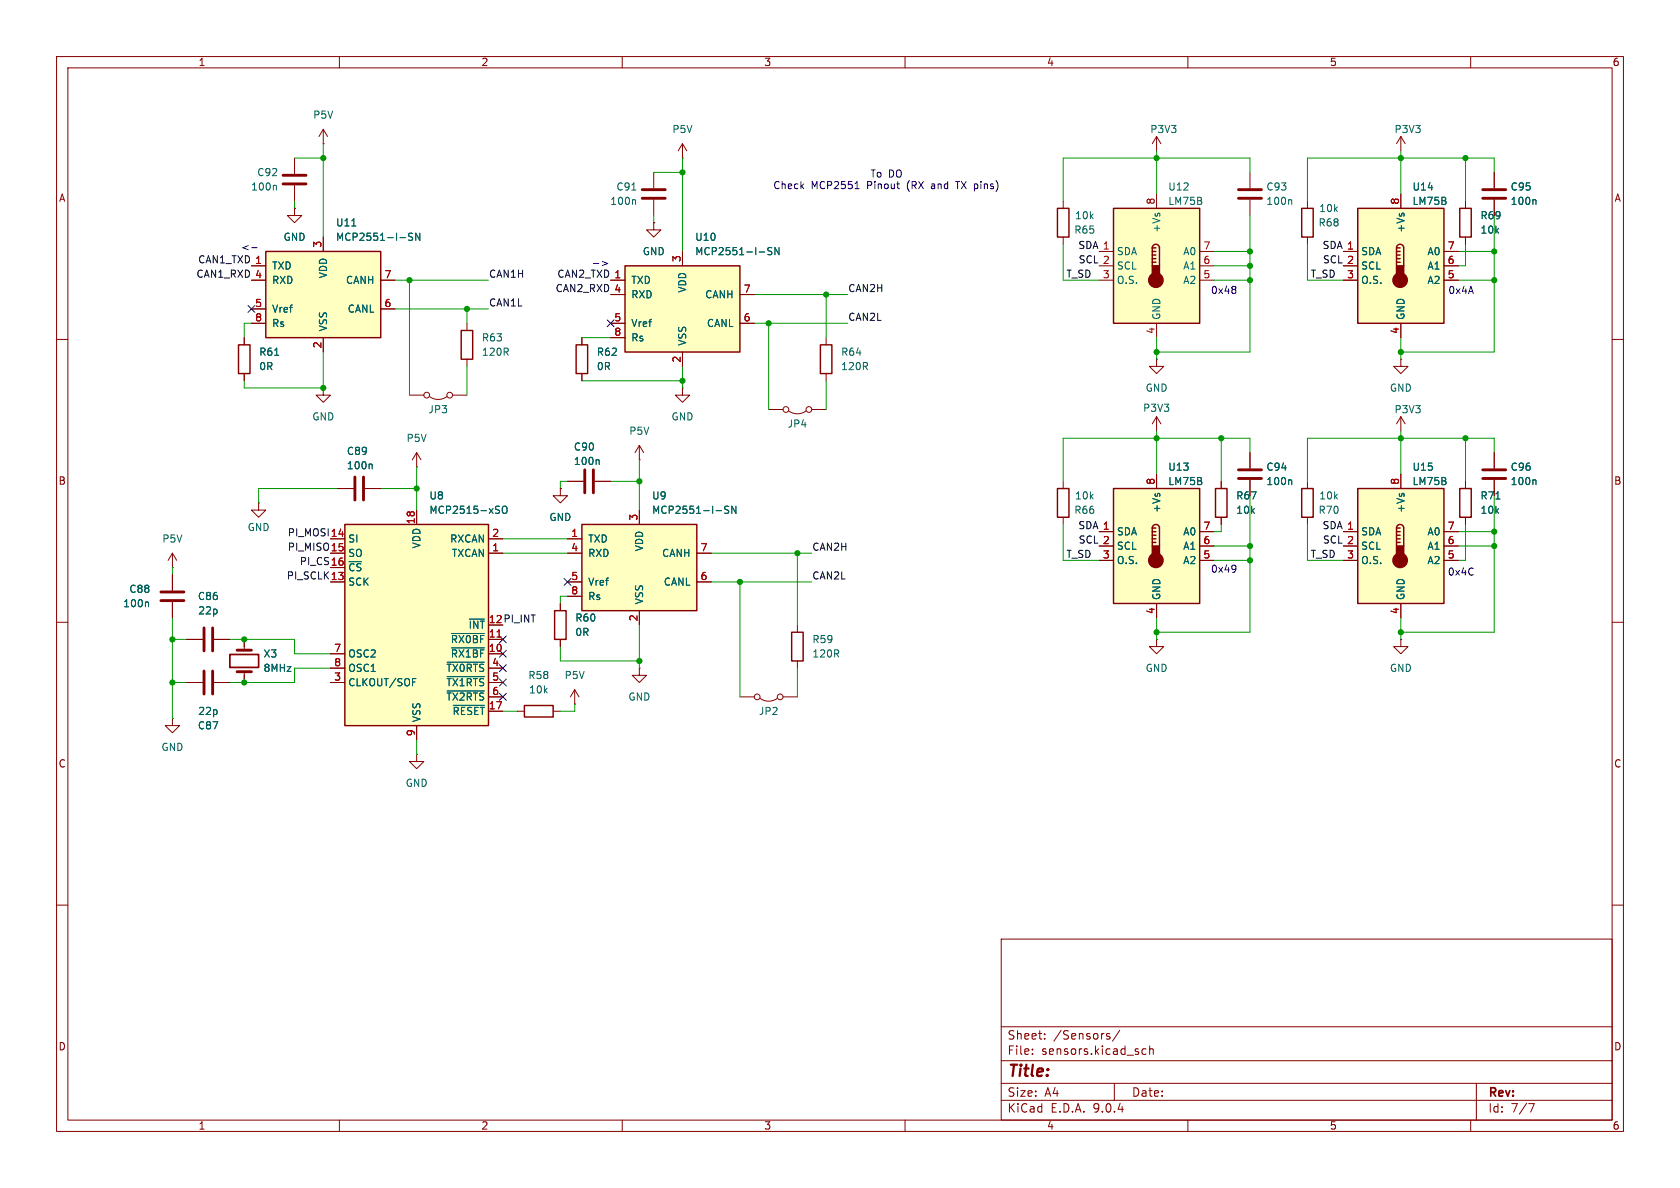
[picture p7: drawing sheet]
<svg xmlns="http://www.w3.org/2000/svg" width="297mm" height="210mm" viewBox="0 0 297 210" stroke-linecap="round" stroke-linejoin="round" font-family="sans-serif">
<g fill="none" stroke="#840000" stroke-width=".18">
<path d="M10 10h277v190h-277zM12 12h273v186h-273zM60 10v2M110 10v2M160 10v2M210 10v2M260 10v2M115.6 39.4v1.2h1.2l-1.2 1.3-1.3-1.3h1.3M115.6 39.4h.1M115.6 30.5v2.8M115.6 35.3v2.8M120.6 27.9h.1"/>
<path d="M120.6 25.4l-.7 1.3M120.6 25.4l.8 1.3M120.6 25.4v2.5M188 35.6v1.2M82.5 57.2v1.2M146 59.7v1.3M188 41.9v1.3M10 60h2M82.5 63.5v1.3M113 78.7l-.7 1.3M113 78.7l.8 1.3M113 78.7v2.6"/>
<path d="M146 66v1.3M285 60h2M30.5 97.8l-.8 1.3M30.5 97.8l.7 1.3M30.5 97.8v2.5M59.7 86.4h2.8M64.5 86.4h2.8M73.7 82.6h.1M73.7 80l-.8 1.3M73.7 80l.7 1.3M73.7 80v2.6M113 81.3h.1"/>
<path d="M215.9 85.1v1.3M215.9 91.4v1.3M221 80v2.8M221 84.8v2.8M10 110h2M30.5 100.3h.1M30.5 101.6v2.8M30.5 106.4v2.8M33 113h2.8M37.8 113h2.8M43.2 113v1.9M43.2 118.7v2"/>
<path d="M285 110h2M33 120.7h2.8M37.8 120.7h2.8M73.7 133.4v1.2h1.2l-1.2 1.3-1.3-1.3h1.3M73.7 133.4h.1M101.6 124.5h.1M101.6 121.9l-.8 1.3M101.6 121.9l.8 1.3M101.6 121.9v2.6M10 160h2M177 166h108v32h-108zM285 160h2"/>
<path d="M60 198v2M110 198v2M160 198v2M177 194.5h108M177 191.5h108M177 187.5h108M177 181.5h108M182.5 186.3v.1M182.5 185.5v.1M184.7 183.6v.1M184.7 182.8v.1M195.8 183.2l.4 .1v.2l-.2 .2h-.3"/>
<path d="M195.8 182.7l.4 .1M197 191.5v3M198 182.1l-1.3 2M202.6 185.5l-.4-.1-.3 .3v.4l.1 .2h.6M203.2 185.5l.3-.1 .3 .1 .1 .9M203.2 184.9v1.5M210 198v2M260 198v2M261 191.5v6.5M270.2 195.1h1l-.6 1.5"/>
</g>
<path d="M186.9 36.8h2.1v5.1h-2.1zM81.5 58.4h2.1v5.1h-2.1zM145 61h2.1v5h-2.1zM214.9 86.4h2v5h-2z" fill="none" stroke="#840000" stroke-width=".25"/>
<g fill="none" stroke="#840000" stroke-width=".51">
<path d="M113.5 35.1h4.1M113.5 33.5h4.1M62.7 84.3v4.1M64.3 84.3v4.1M218.9 84.6h4.1M218.9 83.1h4.1M28.4 106.2h4.1M28.4 104.6h4.1M36.1 111v4.1M36.1 118.6v4.1M37.6 111v4.1M37.6 118.6v4.1"/>
<path d="M41.9 118.7h2.5M41.9 114.9h2.5"/>
</g>
<path d="M111.7 33.6h.7M112.2 35.3l.2 .2v.6M65.6 82l.2 .2v.7M228.2 84.8l.2 .2v.7M26.1 106.4l.2 .2v.7" fill="none" stroke="#006464" stroke-width=".18"/>
<path d="M40.6 115.7h5.1v2.3h-5.1z" fill="none" stroke="#840000" stroke-width=".3"/>
<path d="M196.8 86.4h15.3v20.3h-15.3z" fill="#ffffc2"/>
<path d="M196.8 86.4h15.3v20.3h-15.3zM203.7 93.3a.64 .64 0 0 1 .6-.6 .64 .64 0 0 1 .7 .6v3.2M203.7 93.3v3.2M203.7 93.3h.6M203.7 94h.6M203.7 94.6h.6M203.7 95.3h.6M203.7 95.9h.6" fill="none" stroke="#840000" stroke-width=".25"/>
<g fill="#840000" stroke="#840000" stroke-width=".25">
<path d="M203.7 96.5h1.3v1.9h-1.3z"/>
<circle cx="204.3" cy="99.1" r="1.27"/>
</g>
<path d="M194.3 94h2.5M194.3 96.5h2.5M194.3 99.1h2.5M204.5 83.8v2.6M212.1 94h2.5M212.1 96.5h2.5M212.1 99.1h2.5M204.5 106.7v2.5" fill="none" stroke="#840000" stroke-width=".18"/>
<path d="M110.5 47h20.3v15.2h-20.3z" fill="#ffffc2"/>
<path d="M110.5 47h20.3v15.2h-20.3zM101.9 61h2v5h-2z" fill="none" stroke="#840000" stroke-width=".25"/>
<g fill="none" stroke="#840000" stroke-width=".18">
<path d="M52.1 27.9v2.8M52.1 32.8v2.8M102.9 59.7v1.3M107.9 49.5h2.6M107.9 52.1h2.6M107.9 57.2h2.6M107.9 59.7h2.6M120.6 44.5v2.5M130.8 52.1h2.5M130.8 57.2h2.5M102.9 66v1.3M120.6 62.2v2.6"/>
<path d="M99.1 86.4v1.2h1.2l-1.2 1.3-1.3-1.3h1.3M99.1 86.4h.1"/>
</g>
<path d="M48.7 32.8l.2 .1v.7M136.5 43.8h-.5l-.2 .1v.3l.5 .3 .2 .3-.3 .2h-.5M137.7 43.8v1.2l-.7-1.2v1.2" fill="none" stroke="#006464" stroke-width=".18"/>
<path d="M50 32.5h4.1M50 31h4.1" fill="none" stroke="#840000" stroke-width=".51"/>
<path d="M102.9 92.7h20.3v15.3h-20.3z" fill="#ffffc2"/>
<path d="M102.9 92.7h20.3v15.3h-20.3zM140 111.8h2v5h-2z" fill="none" stroke="#840000" stroke-width=".25"/>
<g fill="none" stroke="#840000" stroke-width=".18">
<path d="M52.1 36.8v1.3h1.2l-1.2 1.3-1.3-1.3h1.3M52.1 36.8h.1M57.1 25.4h.1M57.1 22.9l-.7 1.2M57.1 22.9l.8 1.2M57.1 22.9v2.5M204.5 24.1l-.8 1.3M204.5 24.1l.7 1.3M204.5 24.1v2.6M120.6 68.6v1.3h1.3l-1.3 1.2-1.2-1.2h1.2M120.6 68.6h.1M135.9 72.4h2.5"/>
<path d="M139.4 72.6a2.54 2.54 0 0 0 3.1 0M143.5 72.4h2.5M100.3 95.3h2.6M100.3 97.8h2.6M100.3 85.1h2.8M105.2 85.1h2.7M113 90.2v2.5M123.2 97.8h2.5M264.2 80v2.8M264.2 84.8v2.8M100.3 102.9h2.6M100.3 105.4h2.6"/>
<path d="M113 108v2.5M123.2 102.9h2.5M141 110.5v1.3M141 116.8v1.3M247.6 113v1.3h1.3l-1.3 1.3-1.2-1.3h1.2M247.6 113h.1M130.8 123.2h2.5M134.4 123.4a2.54 2.54 0 0 0 3 0M138.4 123.2h2.6"/>
<circle cx="138.9" cy="72.4" r=".51"/>
<circle cx="143" cy="72.4" r=".51"/>
<circle cx="133.9" cy="123.2" r=".51"/>
<circle cx="137.9" cy="123.2" r=".51"/>
</g>
<path d="M105.8 81.3l.1 .1v.7M128.8 89.5h-.5l-.1 .1v.4l.5 .2 .1 .3-.2 .2h-.5M130.1 89.5v1.2l-.7-1.2v1.2M271.4 84.8l.1 .2v.7" fill="none" stroke="#006464" stroke-width=".18"/>
<path d="M103.4 83.1v4M104.9 83.1v4M262.1 84.6h4.1M262.1 83.1h4.1" fill="none" stroke="#840000" stroke-width=".51"/>
<path d="M240 86.4h15.3v20.3h-15.3z" fill="#ffffc2"/>
<path d="M186.9 86.4h2.1v5h-2.1zM240 86.4h15.3v20.3h-15.3zM246.9 93.3a.64 .64 0 0 1 .6-.6 .64 .64 0 0 1 .7 .6v3.2M246.9 93.3v3.2M246.9 93.3h.6M246.9 94h.6M246.9 94.6h.6M246.9 95.3h.6M246.9 95.9h.6M98 108h2.1v5h-2.1z" fill="none" stroke="#840000" stroke-width=".25"/>
<g fill="#840000" stroke="#840000" stroke-width=".25">
<path d="M246.9 96.5h1.3v1.9h-1.3z"/>
<circle cx="247.5" cy="99.1" r="1.27"/>
</g>
<g fill="none" stroke="#840000" stroke-width=".18">
<path d="M221 30.5v2.8M221 35.3v2.8M57.1 68.6v1.3h1.3l-1.3 1.2-1.2-1.2h1.2M57.1 68.6h.1M72.4 69.9h2.5M75.9 70.1a2.54 2.54 0 0 0 3.1 0M80 69.9h2.5M204.5 63.5v1.3h1.2l-1.2 1.2-1.3-1.2h1.3M204.5 63.5h.1M204.5 73.7l-.8 1.2M204.5 73.7l.7 1.2M204.5 73.7v2.5"/>
<path d="M247.6 63.5v1.3h1.3l-1.3 1.2-1.2-1.2h1.2M247.6 63.5h.1M247.6 73.7v2.5M247.6 73.7l-.7 1.2M247.6 73.7l.8 1.2M188 85.1v1.3M188 91.4v1.3M237.5 94h2.5M237.5 96.5h2.5M237.5 99.1h2.5M247.6 83.8v2.6M255.3 94h2.5"/>
<path d="M255.3 96.5h2.5M255.3 99.1h2.5M99.1 106.7v1.3M99.1 113v1.3M113 118.1v1.3h1.3l-1.3 1.3-1.2-1.3h1.2M113 118.1h.1M247.6 106.7v2.5"/>
<circle cx="75.4" cy="69.9" r=".51"/>
<circle cx="79.5" cy="69.9" r=".51"/>
</g>
<path d="M218.9 35.1h4.1M218.9 33.5h4.1" fill="none" stroke="#840000" stroke-width=".51"/>
<path d="M228.2 35.3l.2 .2v.6" fill="none" stroke="#006464" stroke-width=".18"/>
<path d="M47 44.5h20.3v15.2h-20.3z" fill="#ffffc2"/>
<path d="M230.1 36.8h2.1v5.1h-2.1zM47 44.5h20.3v15.2h-20.3zM42.2 61h2v5h-2zM230.1 86.4h2.1v5h-2.1zM258.1 86.4h2v5h-2z" fill="none" stroke="#840000" stroke-width=".25"/>
<g fill="none" stroke="#840000" stroke-width=".18">
<path d="M231.1 35.6v1.2M43.2 59.7v1.3M44.4 47h2.6M44.4 49.5h2.6M44.4 54.6h2.6M44.4 57.2h2.6M57.1 41.9v2.6M57.1 59.7v2.5M67.3 49.5h2.5M67.3 54.6h2.5M231.1 41.9v1.3M43.2 66v1.3"/>
<path d="M231.1 85.1v1.3M231.1 91.4v1.3M259.1 85.1v1.3M259.1 91.4v1.3M204.5 113v1.3h1.2l-1.2 1.3-1.3-1.3h1.3M204.5 113h.1"/>
</g>
<path d="M62.2 39.9h.7M73 41.3l-.5-.1-.2 .1v.4l.5 .2 .2 .3-.3 .3-.5-.1M74.2 41.2v1.3l-.7-1.3v1.3M48.6 62.8h.7M264.5 88.2h.7" fill="none" stroke="#006464" stroke-width=".18"/>
<path d="M196.8 36.8h15.3v20.4h-15.3z" fill="#ffffc2"/>
<path d="M196.8 36.8h15.3v20.4h-15.3zM203.7 43.8a.64 .64 0 0 1 .6-.6 .64 .64 0 0 1 .7 .6v3.2M203.7 43.8v3.2M203.7 43.8h.6M203.7 44.5h.6M203.7 45.1h.6M203.7 45.7h.6M203.7 46.4h.6" fill="none" stroke="#840000" stroke-width=".25"/>
<g fill="#840000" stroke="#840000" stroke-width=".25">
<path d="M203.7 47h1.3v1.9h-1.3z"/>
<circle cx="204.3" cy="49.5" r="1.27"/>
</g>
<path d="M204.5 34.3v2.5M247.6 24.1l-.7 1.3M247.6 24.1l.8 1.3M247.6 24.1v2.6M194.3 44.5h2.5M194.3 47h2.5M194.3 49.5h2.5M204.5 57.2v2.5M212.1 44.5h2.5M212.1 47h2.5M212.1 49.5h2.5" fill="none" stroke="#840000" stroke-width=".18"/>
<path d="M240 36.8h15.3v20.4h-15.3z" fill="#ffffc2"/>
<path d="M240 36.8h15.3v20.4h-15.3zM258.1 36.8h2v5.1h-2zM246.9 43.8a.64 .64 0 0 1 .6-.6 .64 .64 0 0 1 .7 .6v3.2M246.9 43.8v3.2M246.9 43.8h.6M246.9 44.5h.6M246.9 45.1h.6M246.9 45.7h.6M246.9 46.4h.6M92.7 124.7h5.1v2h-5.1z" fill="none" stroke="#840000" stroke-width=".25"/>
<g fill="#840000" stroke="#840000" stroke-width=".25">
<path d="M246.9 47h1.3v1.9h-1.3z"/>
<circle cx="247.5" cy="49.5" r="1.27"/>
</g>
<g fill="none" stroke="#840000" stroke-width=".18">
<path d="M247.6 34.3v2.5M259.1 35.6v1.2M264.2 30.5v2.8M264.2 35.3v2.8M237.5 44.5h2.5M237.5 47h2.5M237.5 49.5h2.5M247.6 57.2v2.5M255.3 44.5h2.5M255.3 47h2.5M255.3 49.5h2.5M259.1 41.9v1.3"/>
<path d="M45.7 88.9v1.3h1.3l-1.3 1.2-1.3-1.2h1.3M45.7 88.9h.1M30.5 127v1.3h1.2l-1.2 1.2-1.3-1.2h1.3M30.5 127h.1M91.4 125.7h1.3M97.8 125.7h1.3"/>
</g>
<path d="M262.1 35.1h4.1M262.1 33.5h4.1" fill="none" stroke="#840000" stroke-width=".51"/>
<path d="M271.4 35.3l.1 .2v.6" fill="none" stroke="#006464" stroke-width=".18"/>
<path d="M61 92.7h25.4v35.6h-25.4z" fill="#ffffc2"/>
<path d="M61 92.7h25.4v35.6h-25.4z" fill="none" stroke="#840000" stroke-width=".25"/>
<g fill="none" stroke="#840000" stroke-width=".18">
<path d="M52.1 36.8h.1M115.6 39.4h.1M247.6 34.3v2.5M259.1 35.6v1.2M264.2 30.5v2.8M264.2 35.3v2.8M43.2 59.7v1.3M44.4 49.5h2.6M44.4 57.2h2.6M44.4 47h2.6M44.4 54.6h2.6M57.1 41.9v2.6"/>
<path d="M57.1 59.7v2.5M67.3 49.5h2.5M67.3 54.6h2.5M102.9 59.7v1.3M107.9 49.5h2.6M107.9 52.1h2.6M107.9 57.2h2.6M107.9 59.7h2.6M120.6 44.5v2.5M130.8 52.1h2.5M130.8 57.2h2.5M237.5 49.5h2.5"/>
<path d="M237.5 47h2.5M237.5 44.5h2.5M247.6 57.2v2.5M255.3 49.5h2.5M255.3 47h2.5M255.3 44.5h2.5M259.1 41.9v1.3M43.2 66v1.3M102.9 66v1.3M120.6 62.2v2.6M58.4 95.3h2.6M58.4 97.8h2.6"/>
<path d="M59.7 86.4h2.8M64.5 86.4h2.8M73.7 90.2v2.5M86.4 95.3h2.5M86.4 97.8h2.5M99.1 86.4h.1M100.3 95.3h2.6M100.3 97.8h2.6M100.3 85.1h2.8M105.2 85.1h2.7M113 90.2v2.5M123.2 97.8h2.5"/>
<path d="M194.3 94h2.5M194.3 96.5h2.5M194.3 99.1h2.5M204.5 83.8v2.6M212.1 94h2.5M212.1 96.5h2.5M212.1 99.1h2.5M215.9 85.1v1.3M215.9 91.4v1.3M221 80v2.8M221 84.8v2.8M237.5 94h2.5"/>
<path d="M237.5 96.5h2.5M237.5 99.1h2.5M247.6 83.8v2.6M255.3 94h2.5M255.3 96.5h2.5M255.3 99.1h2.5M259.1 85.1v1.3M259.1 91.4v1.3M264.2 80v2.8M264.2 84.8v2.8M30.5 101.6v2.8M30.5 106.4v2.8"/>
<path d="M33 113h2.8M37.8 113h2.8M43.2 113v1.3M43.2 119.4v1.3M58.4 100.3h2.6M58.4 102.9h2.6M58.4 115.6h2.6M58.4 118.1h2.6M86.4 115.6h2.5M86.4 118.1h2.5M86.4 113h2.5M99.1 106.7v1.3"/>
<path d="M99.1 113v1.3M100.3 102.9h2.6M100.3 105.4h2.6M113 108v2.5M123.2 102.9h2.5M204.5 106.7v2.5M247.6 106.7v2.5M33 120.7h2.8M37.8 120.7h2.8M58.4 120.7h2.6M73.7 128.3v2.5M86.4 120.7h2.5"/>
<path d="M86.4 123.2h2.5M86.4 125.7h2.5"/>
</g>
<g fill="none" stroke="#006464" stroke-width=".18">
<path d="M62.2 39.9h.7M271.4 35.3l.1 .2v.6M73 41.3l-.5-.1-.2 .1v.4l.5 .2 .2 .3-.3 .3-.5-.1M74.2 41.2v1.3l-.7-1.3v1.3M136.5 43.8h-.5l-.2 .1v.3l.5 .3 .2 .3-.3 .2h-.5M137.7 43.8v1.2l-.7-1.2v1.2M48.6 62.8h.7M65.6 82l.2 .2v.7M88.1 89.5h.2M88.3 90.3v.3M88.9 89.7l.2-.2a.43 .43 0 0 1 .5 .4v.4a.42 .42 0 0 1-.4 .5 .42 .42 0 0 1-.4-.5zM105.8 81.3l.1 .1v.7"/>
<path d="M128.8 89.5h-.5l-.1 .1v.4l.5 .2 .1 .3-.2 .2h-.5M130.1 89.5v1.2l-.7-1.2v1.2M228.2 84.8l.2 .2v.7M264.5 88.2h.7M271.4 84.8l.1 .2v.7M26.1 106.4l.2 .2v.7M72.9 120h.6M79 117.1h6.6M79 119.6h6.6M79.8 112h5.8M79.8 114.5h5.8M83 109.4h2.6"/>
<path d="M72.9 120.6h.5M79 122.1h6.6M80.1 124.7h5.5"/>
</g>
<path d="M87.9 112.6h.7" fill="none" stroke="#a90000" stroke-width=".18"/>
<g fill="none" stroke="#009600" stroke-width=".18">
<path d="M52.1 27.9h5M52.1 35.6v1.2M57.1 25.4v16.5M115.6 38.1v1.3M115.6 30.5h5M120.6 27.9v16.6M204.5 26.7v7.6M221 30.5v-2.6h-33v7.7M221 38.1v24.1h-16.5M247.6 26.7v7.6M259.1 27.9v7.7M264.2 30.5v-2.6h-33.1v7.7"/>
<path d="M264.2 38.1v24.1h-16.6M44.4 57.2h-1.2v2.5M69.8 49.5h16.6M69.8 54.6h16.6M72.4 49.5v20.4M82.5 54.6v2.6M102.9 59.7h5M133.3 57.2h16.6M133.3 52.1h16.6M135.9 57.2v15.2M146 52.1v7.6M188 43.2v6.3h6.3"/>
<path d="M204.5 59.7v3.8M214.6 49.5h6.4M214.6 47h6.4M214.6 44.5h6.4M231.1 43.2v6.3h6.4M247.6 59.7v3.8M257.8 49.5h6.4M257.8 44.5h6.4M259.1 43.2v3.8h-1.3M57.1 62.2v6.4h-13.9v-1.3M82.5 64.8v5.1M102.9 67.3h17.7"/>
<path d="M120.6 64.8v3.8M146 67.3v5.1M204.5 76.2v7.6M215.9 77.5v7.6M247.6 76.2v7.6M259.1 77.5v7.6M59.7 86.4h-14v2.5M67.3 86.4h6.4M73.7 82.6v7.6M88.9 97.8h11.4M88.9 95.3h11.4M100.3 85.1h-1.2v1.3"/>
<path d="M107.9 85.1h5.1M113 81.3v8.9M125.7 97.8h17.8M141 97.8v12.7M188 92.7v6.4h6.3M214.6 99.1h6.4M214.6 96.5h6.4M215.9 92.7v1.3h-1.3M221 80v-2.5h-33v7.6M221 87.6v24.2h-16.5M231.1 92.7v6.4h6.4M257.8 94h6.4"/>
<path d="M257.8 96.5h6.4M259.1 92.7v6.4h-1.3M264.2 80v-2.5h-33.1v7.6M264.2 87.6v24.2h-16.6M30.5 100.3v1.3M30.5 109.2v17.8M30.5 113h2.5M40.6 113h11.5v2.6h6.3M58.4 118.1h-6.3v2.6h-11.5M99.1 114.3v2.5h13.9M100.3 105.4h-1.2v1.3M113 110.5v7.6"/>
<path d="M125.7 102.9h17.8M130.8 102.9v20.3M141 118.1v5.1M204.5 109.2v3.8M247.6 109.2v3.8M30.5 120.7h2.5M73.7 130.8v2.6M88.9 125.7h2.5M101.6 124.5v1.2h-2.5"/>
</g>
<g fill="none" stroke="#000084" stroke-width=".18">
<path d="M43.8 54l1.3 1.2M45.1 54l-1.3 1.2M107.3 56.5l1.3 1.3M108.6 56.5l-1.3 1.3M88.3 117.5l1.2 1.2M88.3 115l1.2 1.2M88.3 112.4l1.2 1.2M89.5 117.5l-1.2 1.2M89.5 115l-1.2 1.2M89.5 112.4l-1.2 1.2M99.7 102.3l1.2 1.2M100.9 102.3l-1.2 1.2"/>
<path d="M88.3 120l1.2 1.3M88.3 122.6l1.2 1.2M89.5 120l-1.2 1.3M89.5 122.6l-1.2 1.2"/>
</g>
<path d="M151.2 33.4h.7M158.5 32.5h.5M158.9 33.4h.1M168.9 32.1h.8M44.5 43.8h1M106.5 46.2l.9 .4-.9 .3M218.3 50.6l.2 .3-.2 .3 .2 .2v.2l-.2 .3M218.3 99.9l.1 .1a1.07 1.07 0 0 1-.1 1M218.5 100.4l-.2 .3" fill="none" stroke="#0000c2" stroke-width=".18"/>
<g fill="#009600" stroke="#009600" stroke-width=".18">
<circle cx="113" cy="85.1" r=".46"/>
<circle cx="120.6" cy="30.5" r=".46"/>
<circle cx="120.6" cy="67.3" r=".46"/>
<circle cx="135.9" cy="57.2" r=".46"/>
<circle cx="221" cy="99.1" r=".46"/>
<circle cx="221" cy="96.5" r=".46"/>
<circle cx="204.5" cy="77.5" r=".46"/>
<circle cx="215.9" cy="77.5" r=".46"/>
<circle cx="204.5" cy="111.8" r=".46"/>
<circle cx="57.1" cy="27.9" r=".46"/>
<circle cx="57.1" cy="68.6" r=".46"/>
<circle cx="72.4" cy="49.5" r=".46"/>
<circle cx="82.5" cy="54.6" r=".46"/>
<circle cx="264.2" cy="96.5" r=".46"/>
<circle cx="264.2" cy="94" r=".46"/>
<circle cx="247.6" cy="77.5" r=".46"/>
<circle cx="247.6" cy="111.8" r=".46"/>
<circle cx="259.1" cy="77.5" r=".46"/>
<circle cx="247.6" cy="62.2" r=".46"/>
<circle cx="204.5" cy="62.2" r=".46"/>
<circle cx="221" cy="47" r=".46"/>
<circle cx="221" cy="49.5" r=".46"/>
<circle cx="146" cy="52.1" r=".46"/>
<circle cx="204.5" cy="27.9" r=".46"/>
<circle cx="221" cy="44.5" r=".46"/>
<circle cx="264.2" cy="49.5" r=".46"/>
<circle cx="247.6" cy="27.9" r=".46"/>
<circle cx="259.1" cy="27.9" r=".46"/>
<circle cx="264.2" cy="44.5" r=".46"/>
<circle cx="30.5" cy="113" r=".46"/>
<circle cx="43.2" cy="120.7" r=".46"/>
<circle cx="43.2" cy="113" r=".46"/>
<circle cx="73.7" cy="86.4" r=".46"/>
<circle cx="30.5" cy="120.7" r=".46"/>
<circle cx="141" cy="97.8" r=".46"/>
<circle cx="130.8" cy="102.9" r=".46"/>
<circle cx="113" cy="116.8" r=".46"/>
</g>
<text font-size="2.8" fill="#840000" x="178" y="190.9">Title:</text>
<g font-size="2.1" fill="#840000">
<text x="178" y="184">Sheet:</text>
<text x="186.2" y="184">/Sensors/</text>
<text x="178" y="186.7">File:</text>
<text x="184.1" y="186.7">sensors.kicad_sch</text>
<text x="178" y="196.9">KiCad</text>
<text x="178" y="194.1">Size:</text>
<text x="184.7" y="194.1">A4</text>
<text x="185.7" y="196.9">E.D.A.</text>
<text x="193.3" y="196.9">9.0.4</text>
<text x="200" y="194.1">Date:</text>
<text x="263" y="194.3">Rev:</text>
<text x="263" y="196.9">Id:</text>
<text x="267.1" y="196.9">7/7</text>
</g>
<g font-size="1.8" fill="#840000">
<text x="35" y="11.9">1</text>
<text x="85" y="11.9">2</text>
<text x="135" y="11.9">3</text>
<text x="185" y="11.9">4</text>
<text x="235" y="11.9">5</text>
<text x="285" y="11.9">6</text>
<text x="10.3" y="35.9">A</text>
<text x="285.3" y="35.9">A</text>
<text x="10.3" y="85.9">B</text>
<text x="285.3" y="85.9">B</text>
<text x="86.3" y="110.2">12 PI_INT</text>
<text x="10.3" y="135.9">C</text>
<text x="285.3" y="135.9">C</text>
<text x="10.3" y="185.9">D</text>
<text x="285.3" y="185.9">D</text>
<text x="35" y="199.9">1</text>
<text x="85" y="199.9">2</text>
<text x="135" y="199.9">3</text>
<text x="185" y="199.9">4</text>
<text x="235" y="199.9">5</text>
<text x="285" y="199.9">6</text>
</g>
<g font-size="1.8" fill="#006464">
<text x="55.3" y="21.2">P5V</text>
<text x="118.8" y="23.7">P5V</text>
<text x="203.2" y="23.7">P3V3</text>
<text x="246.4" y="23.7">P3V3</text>
<text x="44.3" y="33.9">100n</text>
<text x="45.4" y="31.3">C92</text>
<text x="108.9" y="33.9">C91</text>
<text x="206.4" y="33.9">U12</text>
<text x="223.8" y="33.9">C93</text>
<text x="249.6" y="33.9">U14</text>
<text x="267" y="33.9">C95</text>
<text x="59.3" y="40.2">U11</text>
<text x="107.8" y="36.4">100n</text>
<text x="189.8" y="41.5">R65</text>
<text x="189.9" y="39">10k</text>
<text x="205.3" y="41.2" transform="rotate(-90 205.3 41.2)">+Vs</text>
<text x="206.4" y="36.4">LM75B</text>
<text x="223.8" y="36.4">100n</text>
<text x="233" y="40.2">R68</text>
<text x="233.1" y="37.7">10k</text>
<text x="248.5" y="41.2" transform="rotate(-90 248.5 41.2)">+Vs</text>
<text x="249.6" y="36.4">LM75B</text>
<text x="261.6" y="41.5">10k</text>
<text x="261.6" y="39">R69</text>
<text x="267" y="36.4">100n</text>
<text x="48" y="47.9">TXD</text>
<text x="50" y="42.8">GND</text>
<text x="59.3" y="42.8">MCP2551-I-SN</text>
<text x="113.5" y="45.3">GND</text>
<text x="122.8" y="42.8">U10</text>
<text x="122.8" y="45.3">MCP2551-I-SN</text>
<text x="197.4" y="45.3">SDA</text>
<text x="197.4" y="47.9">SCL</text>
<text x="209.1" y="45.3">A0</text>
<text x="209.1" y="47.9">A1</text>
<text x="240.5" y="45.3">SDA</text>
<text x="240.5" y="47.9">SCL</text>
<text x="252.3" y="45.3">A0</text>
<text x="252.3" y="47.9">A1</text>
<text x="48" y="50.4">RXD</text>
<text x="58" y="49.3" transform="rotate(-90 58 49.3)">VDD</text>
<text x="61.1" y="50.4">CANH</text>
<text x="111.5" y="50.4">TXD</text>
<text x="111.5" y="52.9">RXD</text>
<text x="121.5" y="51.8" transform="rotate(-90 121.5 51.8)">VDD</text>
<text x="124.6" y="52.9">CANH</text>
<text x="197.4" y="50.4">O.S.</text>
<text x="209.1" y="50.4">A2</text>
<text x="240.5" y="50.4">O.S.</text>
<text x="252.3" y="50.4">A2</text>
<text x="48" y="55.5">Vref</text>
<text x="48" y="58">Rs</text>
<text x="58" y="58.7" transform="rotate(-90 58 58.7)">VSS</text>
<text x="61.4" y="55.5">CANL</text>
<text x="111.5" y="58">Vref</text>
<text x="124.9" y="58">CANL</text>
<text x="205.3" y="56.6" transform="rotate(-90 205.3 56.6)">GND</text>
<text x="248.5" y="56.6" transform="rotate(-90 248.5 56.6)">GND</text>
<text x="45.7" y="65.6">0R</text>
<text x="45.7" y="63.1">R61</text>
<text x="85.1" y="63.1">120R</text>
<text x="85.1" y="60.6">R63</text>
<text x="105.4" y="65.6">0R</text>
<text x="105.4" y="63.1">R62</text>
<text x="111.5" y="60.6">Rs</text>
<text x="121.5" y="61.2" transform="rotate(-90 121.5 61.2)">VSS</text>
<text x="148.6" y="65.6">120R</text>
<text x="148.6" y="63.1">R64</text>
<text x="202.4" y="69.4">GND</text>
<text x="245.6" y="69.4">GND</text>
<text x="55.1" y="74.5">GND</text>
<text x="75.6" y="73.3">JP3</text>
<text x="111.1" y="77.1">P5V</text>
<text x="118.6" y="74.5">GND</text>
<text x="139.1" y="75.8">JP4</text>
<text x="202" y="73">P3V3</text>
<text x="246.4" y="73.3">P3V3</text>
<text x="61.2" y="83.2">100n</text>
<text x="61.2" y="80.6">C89</text>
<text x="71.8" y="78.3">P5V</text>
<text x="101.4" y="82.4">100n</text>
<text x="101.4" y="79.9">C90</text>
<text x="206.4" y="83.4">U13</text>
<text x="223.8" y="83.4">C94</text>
<text x="249.6" y="83.4">U15</text>
<text x="267" y="83.4">C96</text>
<text x="75.8" y="88.5">U8</text>
<text x="115.2" y="88.5">U9</text>
<text x="189.9" y="88.5">10k</text>
<text x="206.4" y="86">LM75B</text>
<text x="218.4" y="88.5">R67</text>
<text x="223.8" y="86">100n</text>
<text x="233.1" y="88.5">10k</text>
<text x="249.6" y="86">LM75B</text>
<text x="261.6" y="88.5">R71</text>
<text x="267" y="86">100n</text>
<text x="43.7" y="94.1">GND</text>
<text x="75.8" y="91">MCP2515-xSO</text>
<text x="97" y="92.3">GND</text>
<text x="115.2" y="91">MCP2551-I-SN</text>
<text x="189.8" y="91">R66</text>
<text x="197.4" y="94.8">SDA</text>
<text x="205.3" y="90.8" transform="rotate(-90 205.3 90.8)">+Vs</text>
<text x="209.1" y="94.8">A0</text>
<text x="218.4" y="91">10k</text>
<text x="233" y="91">R70</text>
<text x="240.5" y="94.8">SDA</text>
<text x="248.5" y="90.8" transform="rotate(-90 248.5 90.8)">+Vs</text>
<text x="252.3" y="94.8">A0</text>
<text x="261.6" y="91">10k</text>
<text x="28.6" y="96.1">P5V</text>
<text x="61.5" y="96.1">SI</text>
<text x="61.5" y="98.7">SO</text>
<text x="61.5" y="101.2">~{CS}</text>
<text x="74.5" y="97" transform="rotate(-90 74.5 97)">VDD</text>
<text x="79.5" y="96.1">RXCAN</text>
<text x="79.8" y="98.7">TXCAN</text>
<text x="103.9" y="96.1">TXD</text>
<text x="103.9" y="98.7">RXD</text>
<text x="113.9" y="97.6" transform="rotate(-90 113.9 97.6)">VDD</text>
<text x="117" y="98.7">CANH</text>
<text x="197.4" y="97.4">SCL</text>
<text x="197.4" y="99.9">O.S.</text>
<text x="209.1" y="97.4">A1</text>
<text x="209.1" y="99.9">A2</text>
<text x="240.5" y="97.4">SCL</text>
<text x="240.5" y="99.9">O.S.</text>
<text x="252.3" y="97.4">A1</text>
<text x="252.3" y="99.9">A2</text>
<text x="21.7" y="107.5">100n</text>
<text x="22.8" y="105">C88</text>
<text x="34.9" y="106.3">C86</text>
<text x="61.5" y="103.7">SCK</text>
<text x="103.9" y="103.7">Vref</text>
<text x="103.9" y="106.3">Rs</text>
<text x="113.9" y="106.9" transform="rotate(-90 113.9 106.9)">VSS</text>
<text x="117.3" y="103.7">CANL</text>
<text x="205.3" y="106.2" transform="rotate(-90 205.3 106.2)">GND</text>
<text x="248.5" y="106.2" transform="rotate(-90 248.5 106.2)">GND</text>
<text x="34.9" y="108.8">22p</text>
<text x="79.6" y="113.9">~{RX0BF}</text>
<text x="82.7" y="111.4">~{INT}</text>
<text x="101.6" y="112.6">0R</text>
<text x="101.6" y="110.1">R60</text>
<text x="143.5" y="113.9">R59</text>
<text x="46.5" y="119">8MHz</text>
<text x="46.5" y="116.4">X3</text>
<text x="61.5" y="116.4">OSC2</text>
<text x="61.5" y="119">OSC1</text>
<text x="78.8" y="119">~{TX0RTS}</text>
<text x="79.6" y="116.4">~{RX1BF}</text>
<text x="143.5" y="116.4">120R</text>
<text x="202.4" y="119">GND</text>
<text x="245.6" y="119">GND</text>
<text x="61.5" y="121.5">CLKOUT/SOF</text>
<text x="78.8" y="121.5">~{TX1RTS}</text>
<text x="78.8" y="124.1">~{TX2RTS}</text>
<text x="93.3" y="120.2">R58</text>
<text x="93.4" y="122.8">10k</text>
<text x="99.7" y="120.2">P5V</text>
<text x="111" y="124.1">GND</text>
<text x="34.9" y="129.1">C87</text>
<text x="34.9" y="126.6">22p</text>
<text x="74.5" y="127.8" transform="rotate(-90 74.5 127.8)">VSS</text>
<text x="79.9" y="126.6">~{RESET}</text>
<text x="134.1" y="126.6">JP2</text>
<text x="28.4" y="132.9">GND</text>
<text x="71.6" y="139.3">GND</text>
</g>
<g font-size="1.8" fill="#0000c2">
<text x="136.6" y="33.6">Check</text>
<text x="143.4" y="33.6">MCP2551</text>
<text x="153.4" y="33.6">Pinout</text>
<text x="153.8" y="31.6">To DO</text>
<text x="160.6" y="33.6">(RX</text>
<text x="165.1" y="33.6">and</text>
<text x="169.7" y="33.6">TX pins)</text>
<text x="42.5" y="44.6">&lt;-</text>
<text x="104.5" y="47.3">-&gt;</text>
<text x="214" y="52.2">0x48</text>
<text x="255.9" y="52.2">0x4A</text>
<text x="214" y="101.5">0x49</text>
<text x="255.9" y="102">0x4C</text>
</g>
<g font-size="1.8" fill="#a90000">
<text x="204.2" y="36.3" transform="rotate(-90 204.2 36.3)">8</text>
<text x="247.4" y="36.3" transform="rotate(-90 247.4 36.3)">8</text>
<text x="45" y="46.7">1</text>
<text x="56.9" y="43.9" transform="rotate(-90 56.9 43.9)">3</text>
<text x="120.4" y="46.4" transform="rotate(-90 120.4 46.4)">3</text>
<text x="212.7" y="44.2">7</text>
<text x="212.7" y="46.7">6</text>
<text x="238.1" y="44.2">1</text>
<text x="238.1" y="46.7">2</text>
<text x="255.8" y="44.2">7</text>
<text x="255.8" y="46.7">6</text>
<text x="45" y="49.3">4</text>
<text x="67.9" y="49.3">7</text>
<text x="108.5" y="49.3">1</text>
<text x="108.5" y="51.8">4</text>
<text x="131.4" y="51.8">7</text>
<text x="194.9" y="49.3">3</text>
<text x="212.7" y="49.3">5</text>
<text x="238.1" y="49.3">3</text>
<text x="255.8" y="49.3">5</text>
<text x="45" y="54.4">5</text>
<text x="45" y="56.9">8</text>
<text x="67.9" y="54.4">6</text>
<text x="108.5" y="56.9">5</text>
<text x="108.5" y="59.4">8</text>
<text x="131.4" y="56.9">6</text>
<text x="204.2" y="59.1" transform="rotate(-90 204.2 59.1)">4</text>
<text x="247.4" y="59.1" transform="rotate(-90 247.4 59.1)">4</text>
<text x="56.9" y="61.7" transform="rotate(-90 56.9 61.7)">2</text>
<text x="120.4" y="64.2" transform="rotate(-90 120.4 64.2)">2</text>
<text x="204.2" y="85.8" transform="rotate(-90 204.2 85.8)">8</text>
<text x="247.4" y="85.8" transform="rotate(-90 247.4 85.8)">8</text>
<text x="58.4" y="95">14</text>
<text x="73.4" y="92.8" transform="rotate(-90 73.4 92.8)">18</text>
<text x="86.9" y="95">2</text>
<text x="100.9" y="95">1</text>
<text x="112.8" y="92.1" transform="rotate(-90 112.8 92.1)">3</text>
<text x="194.9" y="93.7">1</text>
<text x="212.7" y="93.7">7</text>
<text x="238.1" y="93.7">1</text>
<text x="255.8" y="93.7">7</text>
<text x="58.4" y="97.5">15</text>
<text x="58.4" y="100.1">16</text>
<text x="86.9" y="97.5">1</text>
<text x="100.9" y="97.5">4</text>
<text x="123.8" y="97.5">7</text>
<text x="194.9" y="98.8">3</text>
<text x="194.9" y="96.3">2</text>
<text x="212.7" y="96.3">6</text>
<text x="212.7" y="98.8">5</text>
<text x="238.1" y="98.8">3</text>
<text x="238.1" y="96.3">2</text>
<text x="255.8" y="96.3">6</text>
<text x="255.8" y="98.8">5</text>
<text x="58.4" y="102.6">13</text>
<text x="100.9" y="102.6">5</text>
<text x="100.9" y="105.2">8</text>
<text x="123.8" y="102.6">6</text>
<text x="86.3" y="112.8">11</text>
<text x="86.3" y="110.2">12</text>
<text x="112.8" y="109.9" transform="rotate(-90 112.8 109.9)">2</text>
<text x="204.2" y="108.7" transform="rotate(-90 204.2 108.7)">4</text>
<text x="247.4" y="108.7" transform="rotate(-90 247.4 108.7)">4</text>
<text x="59" y="115.3">7</text>
<text x="59" y="117.9">8</text>
<text x="86.3" y="115.3">10</text>
<text x="86.9" y="117.9">4</text>
<text x="59" y="120.4">3</text>
<text x="86.3" y="125.5">17</text>
<text x="86.9" y="120.4">5</text>
<text x="86.9" y="122.9">6</text>
<text x="73.4" y="130.2" transform="rotate(-90 73.4 130.2)">9</text>
</g>
<g font-size="1.8" fill="#0f0f0f">
<text x="34.9" y="46.6">CAN1_TXD 1</text>
<text x="190.5" y="44.1">SDA 1</text>
<text x="190.6" y="46.6">SCL 2</text>
<text x="233.7" y="44.1">SDA 1</text>
<text x="233.8" y="46.6">SCL 2</text>
<text x="34.6" y="49.2">CAN1_RXD 4</text>
<text x="86.4" y="49.2">CAN1H</text>
<text x="98.1" y="51.7">CAN2_RXD 4</text>
<text x="98.4" y="49.2">CAN2_TXD 1</text>
<text x="149.9" y="51.7">CAN2H</text>
<text x="188.4" y="49.2">T_SD</text>
<text x="231.6" y="49.2">T_SD</text>
<text x="86.4" y="54.3">CAN1L</text>
<text x="149.9" y="56.8">CAN2L</text>
<text x="50.8" y="94.9">PI_MOSI 14</text>
<text x="190.5" y="93.6">SDA 1</text>
<text x="233.7" y="93.6">SDA 1</text>
<text x="50.8" y="97.4">PI_MISO 15</text>
<text x="52.9" y="100">PI_CS 16</text>
<text x="143.5" y="97.4">CAN2H</text>
<text x="188.4" y="98.7">T_SD</text>
<text x="190.6" y="96.2">SCL 2</text>
<text x="231.6" y="98.7">T_SD</text>
<text x="233.8" y="96.2">SCL 2</text>
<text x="50.6" y="102.5">PI_SCLK 13</text>
<text x="143.5" y="102.5">CAN2L</text>
</g>
</svg>
